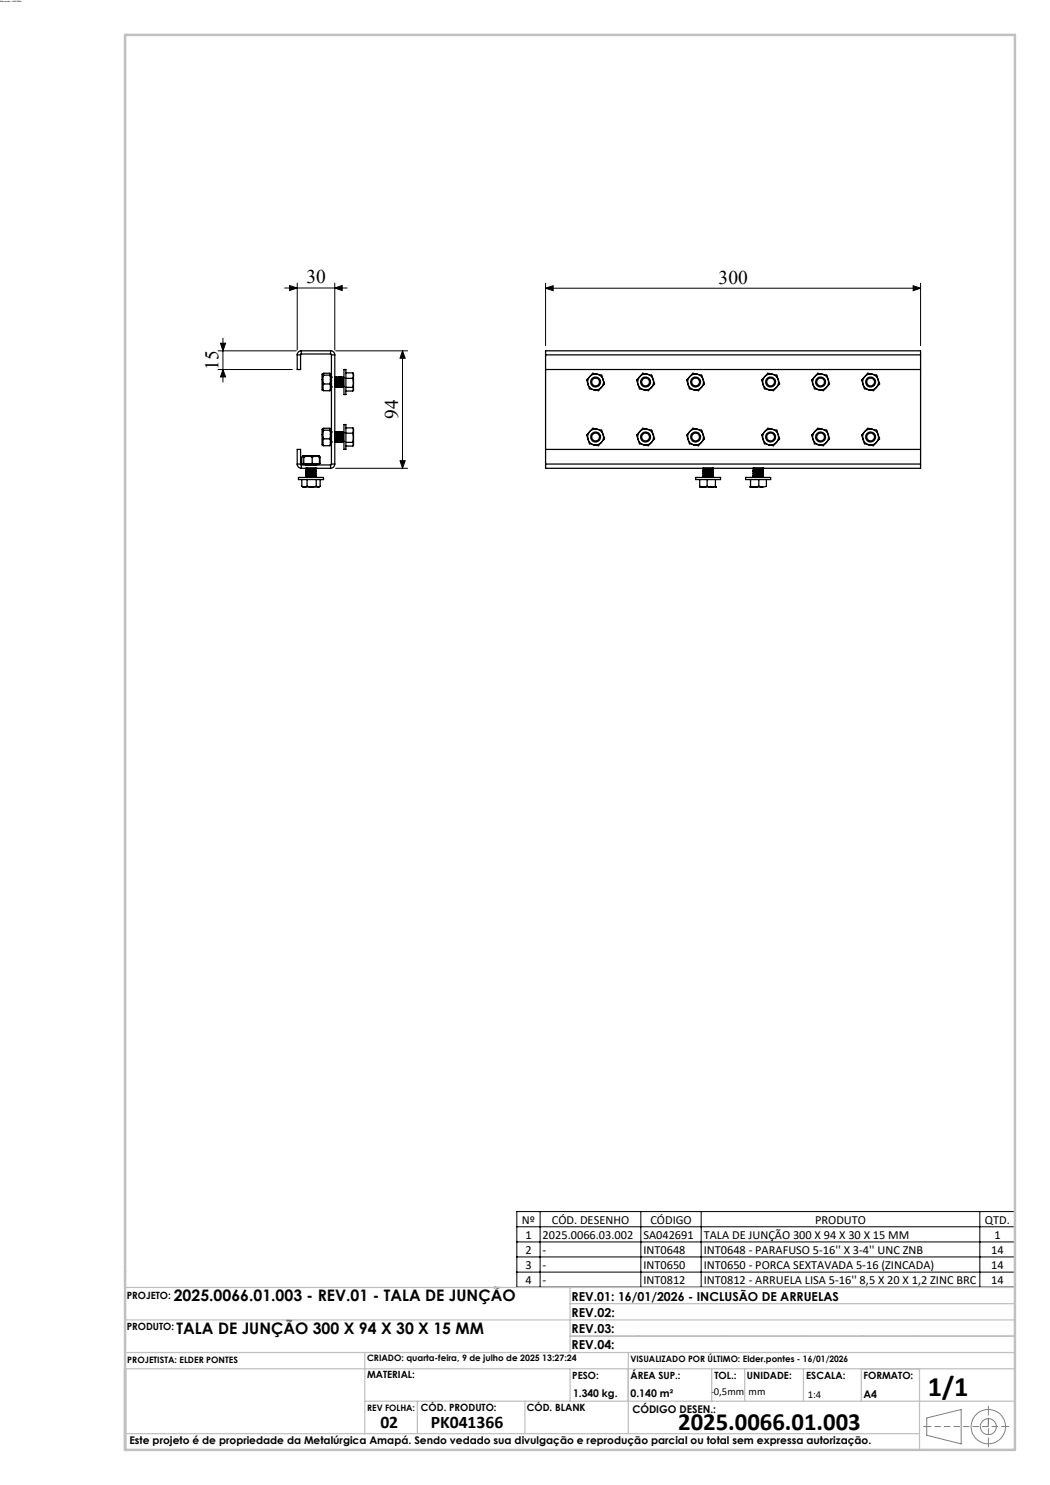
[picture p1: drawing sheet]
<svg xmlns="http://www.w3.org/2000/svg" width="210mm" height="297mm" viewBox="0 0 210 297" stroke-linecap="round" stroke-linejoin="round" font-family="sans-serif">
<g fill="none" stroke="#000" stroke-width=".25">
<path d="M59.4 71v2.9h.7v-2.9M59.4 71h.7M60.3 70.2a.78 .78 0 0 0-.9 .8M60.3 70.8l-.2 .2M60.3 70.2v.6M60.3 70.2h5.8M60.3 70.8h5.8M64.5 77.5l.2 .6M64.5 74.9v1M64.5 75.9v1.6M64.5 77.5v.5M64.5 74.8h-.1v3.2h.1"/>
<path d="M64.5 75.9l.2 .9M64.5 74.9l.2 .1M64.5 78l.2 .1M64.5 74.9l.2-.3h1.3l.1 .4M64.5 74.8v.1M64.6 74.8h-.1M64.7 76.8l-.2 .7M64.7 75l-.2 .9M64.7 78.1h1.3M64.7 76.8h1.3M64.7 75h1.3M66 75l.1 .3"/>
<path d="M66 76.8l.1 .2M66.1 74.8v3.2M66.1 76.5l-.1 .3M66.1 76.5v.5M66.1 75v.3M66.1 77.9l-.1 .2M66.1 75.3v1.2M66.1 77v.9M66.1 75h-.1M66.1 70.2a.79 .79 0 0 1 .9 .8M66.1 70.8l.2 .2M66.1 70.2v.6"/>
<path d="M66.1 77.2l.2 .2M66.3 75.4h.1M66.3 77.4h.1M66.3 75.4v2M66.3 75.4l-.2 .2M66.3 71h.7M66.3 71v21.8M67 75.4h.1M67 77.4h.1M67 75.4v2M67 71v21.8M67 75.4l.1 .2"/>
<path d="M67.1 75.6v1.6M67.1 77.2l-.1 .2M67.1 77.2l.2 .2M67.3 75.4v2M67.3 75.4h.1M67.3 77.4h.1M67.3 75.4l-.2 .2M67.3 75.4l.2 .2M67.5 75.6v1.6M67.5 77.2l-.2 .2M67.5 77.2l.1 .2M67.6 75.4h.1"/>
<path d="M67.6 77.4h.1M67.6 75.4l-.1 .2M67.7 75.4v2M67.7 75.4l.1 .2M67.8 75.6v1.6M67.8 77.2l-.1 .2M67.8 77.2l.2 .2M68 75.4h.1M68 77.4h.1M68 75.4l-.2 .2M68 75.4v2M68 75.4l.2 .2"/>
<path d="M68.2 75.6v1.6M68.2 77.2l.1 .2M68.2 77.2l-.2 .2M68.3 75.4v2M68.3 75.4h.1M68.3 77.4h.1M68.3 75.4l-.1 .2M68.4 75.4v2M68.4 75.4l.1 .2M68.5 75.6v1.6M68.5 77.2l.2 .2M68.5 77.2l-.1 .2"/>
<path d="M68.7 75.4v2M68.7 75.4h.1M68.7 77.4h.1M68.7 75.4l-.2 .2M68.7 75.4l.1 .2M68.8 73.9h.4v5h-.4zM68.8 77.3l-.1 .1M69.2 75.7h1.4M69.2 74.6h1.4M69.2 77.5h1.4M70.6 74.6l.1 .5M70.6 75.7l.1 .8"/>
<path d="M70.6 77.5l.1 .4M70.7 75.1l-.1 .6M70.7 75.1v1.4M70.7 76.5l-.1 1M70.7 76.5v1.4M70.7 77.9l-.1 .3h-1.4M70.7 77.9l-.1 .2M109.1 71v-.8h75v.8M109.1 73.9h75M109.1 71h75M109.1 71v21.8M118.4 74.8l.2-.2 1.7 .4 .6 1.8-.6 .7a.94 .94 0 0 1-1.4 .5l-1-.3-.6-1.7z"/>
<path d="M128.6 74.6l1.8 .4 .3 1a.85 .85 0 0 1-.3 1.4l-.1 .1a.99 .99 0 0 1-1.4 .5l-.8-.2a.88 .88 0 0 1-.5-.9l-.3-.9zM138.4 74.8l.2-.2 1.7 .4 .6 1.8-.6 .7a.94 .94 0 0 1-1.4 .5l-1-.3-.6-1.7zM153.6 74.6l1.8 .4 .5 1.8-.6 .7a.94 .94 0 0 1-1.4 .5l-1-.3-.6-1.7zM163.5 74.6l1.8 .4 .4 1a.85 .85 0 0 1-.3 1.4l-.1 .1a.99 .99 0 0 1-1.4 .5l-1-.3-.6-1.7zM173.4 74.8l.2-.2 1.5 .4a.86 .86 0 0 1 .5 .9l.3 .9-.6 .7a.94 .94 0 0 1-1.4 .5l-1-.3-.6-1.7zM184.1 71v21.8M59.4 92.8a.84 .84 0 0 0 .9 .9M59.4 92.8v-2.9h.7v2.9M59.4 92.8h.7M59.7 95.5h5v.4h-5zM60.1 92.8l.2 .2M60.3 93v.7"/>
<path d="M60.3 93.7h5.8M60.3 93h5.8M60.4 97.3l.5 .1M60.4 95.9v1.4M60.5 91.3l-.1 1.4 .3 .1M60.6 91.2h1M60.6 91.2h.1M60.6 91.3v-.1h2.2a.99 .99 0 0 1 1.1 .2h.1M60.6 92.8v.1h3.2v-.1M60.6 91.2l.1 .2M60.6 91.2v.1M60.7 92.8h.3"/>
<path d="M60.7 92.7v.1M60.7 92.7l.3 .1M60.7 91.4v1.3M60.9 97.4h1.4M61 92.8h1.2M61.2 93h.1M61.2 93.7h.1M61.2 95.1h2M61.2 94h2M61.2 93.7h2M61.2 95.4h2M61.2 94.7h2"/>
<path d="M61.2 95h2M61.2 93h2M61.2 94.4h2M61.2 94.3h2M61.2 95.1l.2 .1M61.2 94l.2 .2M61.2 93.7l.2 .1M61.2 94h.1M61.2 94.3v.1M61.2 94.7h.1M61.2 95v.1M61.2 95.4h.1"/>
<path d="M61.2 94.7l.2 .2M61.2 95.4l.1 .1M61.2 94.4l.2 .1M61.3 92.9l-.1 .1M61.4 97.3l-.5 .1M61.4 97.3l.9 .1M61.4 95.2h1.6M61.4 94.2h1.6M61.4 93.8h1.6M61.4 94.9h1.6M61.4 94.5h1.6M61.4 95.2l-.2 .2"/>
<path d="M61.4 94.9l-.2 .1M61.4 93.8l-.2 .2M61.4 94.5l-.2 .2M61.4 94.2l-.2 .1M61.4 95.9v1.4M61.6 91.2l-.9 .2M61.6 91.2l.8 .2M61.6 91.2h1.5M62.2 92.8h.5M62.3 97.4h1.3M62.4 92.7l-.2 .1M62.4 91.4v1.3"/>
<path d="M62.4 92.7l.3 .1M62.7 92.8h1M63 95.2l.2 .2M63 94.9l.2 .1M63 93.8l.2 .2M63 94.5l.2 .2M63 94.2l.2 .1M63 92.9l.2 .1M63.1 91.2l-.7 .2M63.1 91.2l.8 .2M63.1 91.2h.7M63.2 93h.1"/>
<path d="M63.2 93.7h.1M63.2 95.1l-.2 .1M63.2 94l-.2 .2M63.2 93.7l-.2 .1M63.2 94h.1M63.2 94.3v.1M63.2 94.7h.1M63.2 95v.1M63.2 95.4h.1M63.2 94.7l-.2 .2M63.2 95.4l-.2 .1M63.2 94.4l-.2 .1"/>
<path d="M63.3 97.3l-1 .1M63.3 97.3l.3 .1M63.3 95.9v1.4M63.7 92.8h.2M63.7 91.2l.2 .2M63.9 91.3l.1 .1M63.9 92.7v.1M63.9 92.7l-.2 .1M63.9 91.4v1.3M64 97.3l-.4 .1M64 92.7l-.1 .1M64 91.4v1.3"/>
<path d="M64 95.9v1.4l-.4 .1M64.5 88.5l.2 .6M64.5 85.9v1M64.5 86.9v1.6M64.5 88.5v.5M64.5 85.8h-.1v3.2h.1M64.5 86.9l.2 .9M64.5 85.9l.2 .1M64.5 89l.2 .1M64.5 85.9l.2-.2h1.3l.1 .3M64.5 85.8v.1M64.6 85.8h-.1"/>
<path d="M64.7 87.8l-.2 .7M64.7 86l-.2 .9M64.7 89.1h1.3M64.7 87.8h1.3M64.7 86h1.3M66 86l.1 .3M66 87.8l.1 .2M66.1 85.8v3.2M66.1 87.5l-.1 .3M66.1 87.5v.5M66.1 86v.3M66.1 88.9l-.1 .2"/>
<path d="M66.1 86.3v1.2M66.1 88v.9M66.1 86h-.1M66.1 93v.7M66.1 88.2l.2 .2M66.3 86.4h.1M66.3 88.4h.1M66.3 86.4v2M66.3 92.8l-.2 .2M66.3 86.4l-.2 .2M66.3 92.8h.7M67 92.8a.84 .84 0 0 1-.9 .9"/>
<path d="M67 86.4v2M67 86.4l.1 .2M67.1 86.6v1.6M67.1 88.2l-.1 .2M67.1 88.2l.2 .2M67.3 86.4v2M67.3 86.4h.1M67.3 88.4h.1M67.3 86.4l-.2 .2M67.3 86.4l.2 .2M67.5 86.6v1.6M67.5 88.2l-.2 .2"/>
<path d="M67.5 88.2l.1 .2M67.6 86.4h.1M67.6 88.4h.1M67.6 86.4l-.1 .2M67.7 86.4v2M67.7 86.4l.1 .2M67.8 86.6v1.6M67.8 88.2l-.1 .2M67.8 88.2l.2 .2M68 86.4h.1M68 88.4h.1M68 86.4l-.2 .2"/>
<path d="M68 86.4v2M68 86.4l.2 .2M68.2 86.6v1.6M68.2 88.2l.1 .2M68.2 88.2l-.2 .2M68.3 86.4v2M68.3 86.4h.1M68.3 88.4h.1M68.3 86.4l-.1 .2M68.4 86.4v2M68.4 86.4l.1 .2M68.5 86.6v1.6"/>
<path d="M68.5 88.2l-.1 .2M68.5 88.2l.2 .2M68.7 86.4v2M68.7 86.4h.1M68.7 88.4h.1M68.7 86.4l-.2 .2M68.7 86.4l.1 .1M68.8 84.9h.4v5h-.4zM68.8 88.3l-.1 .1M69.2 86.6h1.4M69.2 85.6h1.4M69.2 88.5h1.4"/>
<path d="M70.6 85.6l.1 .5M70.6 86.6l.1 1M70.6 88.5l.1 .4M70.7 86.1l-.1 .5M70.7 86.1v1.5M70.7 87.6l-.1 .9M70.7 87.6v1.3M70.7 88.9l-.1 .3h-1.4M70.7 88.9l-.1 .2M109.1 92.8v.9h75v-.9M109.1 89.9h75M109.1 92.8h75"/>
<path d="M118.4 85.8l.2-.1 1.7 .3 .6 1.8-1.2 1.3-1.8-.4-.6-1.7zM128.6 85.7l1.8 .3 .3 1a.85 .85 0 0 1-.3 1.4l-.7 .7-1.8-.3-.6-1.8zM138.4 85.8l.2-.1 1.7 .3 .6 1.8-1.2 1.3-1.8-.4-.6-1.7zM139.1 95.5h5v.4h-5zM139.9 97.3l.8 .1M139.9 97.3l.1 .1h.7M139.9 95.9v1.4M140 97.4h.1M140.6 95.4h2M140.6 93.7h2M140.6 95.1h2M140.6 94h2"/>
<path d="M140.6 94.4h2M140.6 94.3h2M140.6 94.7h2M140.6 95h2M140.6 93.7l.2 .1M140.6 95.1l.2 .1M140.6 95.4l.2 .1M140.6 94h.1M140.6 94.3v.1M140.6 94.7h.1M140.6 95v.1M140.6 95.4h.1"/>
<path d="M140.6 94.7l.2 .2M140.6 94l.2 .2M140.6 94.4l.2 .1M140.7 97.4h1.6M140.8 95.2h1.6M140.8 93.8h1.6M140.8 94.2h1.6M140.8 94.9h1.6M140.8 94.5h1.6M140.8 95.2l-.2 .2M140.8 93.8l-.2 .2M140.8 94.2l-.2 .1"/>
<path d="M140.8 94.9l-.2 .1M140.8 94.5l-.2 .2M141.4 97.3l.9 .1M141.4 97.3l-.7 .1M141.4 95.9v1.4M142.3 97.4h.9M142.4 95.2l.2 .2M142.4 94.9l.2 .1M142.4 93.8l.2 .2M142.4 94.2l.2 .1M142.4 94.5l.2 .2M142.6 94l-.2 .2"/>
<path d="M142.6 93.7l-.2 .1M142.6 95.1l-.2 .1M142.6 95.4l-.1 .1M142.6 94h.1M142.6 94.3v.1M142.6 94.7h.1M142.6 95v.1M142.6 95.4h.1M142.6 94.7l-.2 .2M142.6 94.4l-.2 .1M143.1 97.3l-.8 .1M143.1 97.3l.1 .1"/>
<path d="M143.1 95.9v1.4M143.2 97.4h.1M149.1 95.5h5v.4h-5zM150 97.4h.1M150 97.4h1M150.1 97.3l.9 .1M150.1 97.3l-.1 .1M150.1 95.9v1.4M150.6 93.7h.1M150.6 94.7h2M150.6 93.7h2M150.6 95h2"/>
<path d="M150.6 94.3h2M150.6 95.1h2M150.6 94h2M150.6 94.4h2M150.6 95.4h2M150.6 94h.1M150.6 94.3v.1M150.6 94.7h.1M150.6 95v.1M150.6 95.4h.1M150.6 93.7l.2 .1M150.6 94.7l.2 .2"/>
<path d="M150.6 94l.2 .2M150.6 94.4l.2 .1M150.6 95.1l.2 .1M150.6 95.4l.2 .1M150.8 94.9h1.6M150.8 93.8h1.6M150.8 94.2h1.6M150.8 94.5h1.6M150.8 95.2h1.6M150.8 94.9l-.2 .1M150.8 94.2l-.2 .1M150.8 93.8l-.2 .2"/>
<path d="M150.8 95.2l-.2 .2M150.8 94.5l-.2 .2M151 97.4h1.5M151.8 97.3l-.8 .1M151.8 97.3l.7 .1M151.8 95.9v1.4M152.4 94.9l.2 .1M152.4 94.2l.2 .1M152.4 93.8l.2 .2M152.4 95.2l.2 .2M152.4 94.5l.2 .2M152.6 93.7h.1"/>
<path d="M152.6 94h.1M152.6 94.3v.1M152.6 94.7h.1M152.6 95v.1M152.6 95.4h.1M152.6 94.7l-.2 .2M152.6 93.7l-.2 .1M152.6 94l-.2 .2M152.6 94.4l-.2 .1M152.6 95.1l-.2 .1M152.6 95.4l-.1 .1M153.3 95.9v1.4l-.8 .1"/>
<path d="M153.6 85.7l1.8 .3 .5 1.8-1.2 1.3-1.8-.4-.6-1.7zM163.5 85.7l1.8 .3 .4 1a.85 .85 0 0 1-.3 1.4l-.7 .7-1.8-.3-.6-1.8zM173.4 85.8l.2-.1 1.5 .3a.86 .86 0 0 1 .5 .9l.3 .9-1.2 1.3-1.8-.3-.6-1.8z"/>
<circle cx="119.1" cy="76.4" r="1.58"/>
<circle cx="119.1" cy="76.4" r=".99"/>
<circle cx="119.1" cy="76.4" r=".78"/>
<circle cx="129.1" cy="76.4" r="1"/>
<circle cx="129.1" cy="76.4" r=".79"/>
<circle cx="129.1" cy="76.4" r="1.58"/>
<circle cx="139.1" cy="76.4" r="1.58"/>
<circle cx="139.1" cy="76.4" r=".99"/>
<circle cx="139.1" cy="76.4" r=".78"/>
<circle cx="154.1" cy="76.4" r=".79"/>
<circle cx="154.1" cy="76.4" r="1.6"/>
<circle cx="154.1" cy="76.4" r="1"/>
<circle cx="164.1" cy="76.4" r=".79"/>
<circle cx="164.1" cy="76.4" r="1.58"/>
<circle cx="164.1" cy="76.4" r=".99"/>
<circle cx="174.1" cy="76.4" r="1.58"/>
<circle cx="174.1" cy="76.4" r=".99"/>
<circle cx="174.1" cy="76.4" r=".79"/>
<circle cx="119.1" cy="87.4" r="1.59"/>
<circle cx="119.1" cy="87.4" r=".99"/>
<circle cx="119.1" cy="87.4" r=".78"/>
<circle cx="129.1" cy="87.4" r="1.59"/>
<circle cx="129.1" cy="87.4" r="1"/>
<circle cx="129.1" cy="87.4" r=".79"/>
<circle cx="139.1" cy="87.4" r="1.59"/>
<circle cx="139.1" cy="87.4" r=".99"/>
<circle cx="139.1" cy="87.4" r=".78"/>
<circle cx="154.1" cy="87.4" r="1.6"/>
<circle cx="154.1" cy="87.4" r=".79"/>
<circle cx="154.1" cy="87.4" r="1"/>
<circle cx="164.1" cy="87.4" r=".79"/>
<circle cx="164.1" cy="87.4" r="1.59"/>
<circle cx="164.1" cy="87.4" r=".99"/>
<circle cx="174.1" cy="87.4" r="1.59"/>
<circle cx="174.1" cy="87.4" r=".99"/>
<circle cx="174.1" cy="87.4" r=".79"/>
</g>
<g fill="none" stroke="#000" stroke-width=".2">
<path d="M56.9 57.6h12.5M57.9 57.1l1.5 .5-1.5 .5zM59.4 56.6v13.4M67 57.6l1.4-.5v1zM67 56.6v13.4M109.1 57.6l1.5-.5v1zM109.1 56.7v12.4M109.1 57.6h75M182.6 57.1l1.5 .5-1.5 .5zM184.1 56.7v12.4M43.6 70.2h15.7M43.6 73.9h14.9"/>
<path d="M44.1 68.6h1l-.5 1.6zM44.6 73.9l.5 1.5h-1zM44.6 67.7v8.7M67.1 70.2h14.4M80.5 70.2l.5 1.4h-1zM80.5 70.2v23.5M67.1 93.7h14.4M80 92.1h1l-.5 1.6zM103.4 242.3h99.6v15.1h-99.6zM103.4 245.4h99.6M103.4 248.4h99.6M103.4 251.4h99.6"/>
<path d="M103.4 254.4h99.6M108 242.3v15.1M128.2 242.3v15.1M140.2 242.3v15.1M196 242.3v15.1"/>
</g>
<g fill="none" stroke="#808080" stroke-width=".2">
<path d="M185.3 283.6l6.9-1.7v6.9l-6.9-1.7zM197.7 283.6v1.7"/>
<circle cx="197.7" cy="285.3" r="3.4"/>
<circle cx="197.7" cy="285.3" r="1.61"/>
</g>
<path d="M185.4 285.3h15.7M185.4 285.3h-.7M197.7 281.9v-.7M197.7 288.7v.8M201.1 285.3h.7" fill="none" stroke="#808080" stroke-width=".2" stroke-dasharray="1.3 .6" stroke-dashoffset=".4" stroke-linecap="butt"/>
<path d="M197.7 288.7v-6.8" fill="none" stroke="#808080" stroke-width=".2" stroke-dasharray="1.3 .6" stroke-dashoffset=".1" stroke-linecap="butt"/>
<path d="M163 270.5h40" fill="none" stroke="#c0c0c0" stroke-width=".2"/>
<g fill="none" stroke="#c0c0c0" stroke-width=".25">
<path d="M25 257.5h178M114 257.5v13M25 273.8h178M25 270.5h178M25 264h178M73 270.5v16.2M114 260.7h89M114 273.8v6.4M114 267.2h89M125.7 270.5v16.2M127.8 267.2v.1M142.3 273.9v6.5"/>
<path d="M145.3 267.2v.1M148.9 273.8v6.4M160.7 267.2v.1M160.7 273.8v6.4M172.3 273.8v6.4M172.6 267.2v.1M183.9 267.2v.1M183.9 273.8v16.2M25 286.7h158.9M73 280.2h130M83.5 280.2v6.5M105 280.2v6.5"/>
</g>
<path d="M25 290h178" fill="none" stroke="#c0c0c0" stroke-width=".35"/>
<path d="M25 7h178v283h-178z" fill="none" stroke="#c0c0c0" stroke-width=".5"/>
<g fill="#000">
<path d="M67 57.6l1.4-.5v1zM57.9 57.1l1.5 .5-1.5 .5z"/>
<path d="M109.1 57.6l1.5-.5v1zM182.6 57.1l1.5 .5-1.5 .5z"/>
<path d="M80.5 70.2l.5 1.4h-1zM80 92.1h1l-.5 1.6zM44.1 68.6h1l-.5 1.6zM44.6 73.9l.5 1.5h-1z"/>
</g>
<text font-size="5.6" x="185.6" y="279.2">1/1</text>
<text font-size="4.9" x="135.6" y="286.1">2025.0066.01.003</text>
<g font-size="3.9">
<text x="61.3" y="56.7">30</text>
<text x="143.7" y="56.7">300</text>
<text x="43.7" y="73.9" transform="rotate(-90 43.7 73.9)">15</text>
<text x="79.6" y="83.8" transform="rotate(-90 79.6 83.8)">94</text>
</g>
<g font-size="3.5">
<text x="76.1" y="285.6">02</text>
<text x="86.1" y="285.6">PK041366</text>
</g>
<g font-size="3.2">
<text x="34.8" y="260.3">2025.0066.01.003 - REV.01 - TALA DE JUNÇÃO</text>
<text x="35.3" y="266.7">TALA DE JUNÇÃO 300 X 94 X 30 X 15 MM</text>
</g>
<g font-size="2.5">
<text x="104.4" y="244.7">Nº</text>
<text x="110.4" y="244.7">CÓD. DESENHO</text>
<text x="130.1" y="244.7">CÓDIGO</text>
<text x="163" y="244.7">PRODUTO</text>
<text x="197" y="244.7">QTD.</text>
<text x="105.1" y="247.7">1</text>
<text x="105.1" y="250.8">2</text>
<text x="108.5" y="247.7">2025.0066.03.002</text>
<text x="108.5" y="250.8">-</text>
<text x="128.7" y="247.7">SA042691</text>
<text x="128.7" y="250.8">INT0648</text>
<text x="140.8" y="247.7">TALA DE JUNÇÃO 300 X 94 X 30 X 15 MM</text>
<text x="140.8" y="250.8">INT0648 - PARAFUSO 5-16'' X 3-4'' UNC ZNB</text>
<text x="198.2" y="250.8">14</text>
<text x="198.9" y="247.7">1</text>
<text x="105.1" y="253.8">3</text>
<text x="105.1" y="256.8">4</text>
<text x="108.5" y="253.8">-</text>
<text x="108.5" y="256.8">-</text>
<text x="128.7" y="253.8">INT0650</text>
<text x="128.7" y="256.8">INT0812</text>
<text x="140.8" y="253.8">INT0650 - PORCA SEXTAVADA 5-16 (ZINCADA)</text>
<text x="140.8" y="256.8">INT0812 - ARRUELA LISA 5-16'' 8,5 X 20 X 1,2 ZINC BRC</text>
<text x="198.2" y="253.8">14</text>
<text x="198.2" y="256.8">14</text>
<text x="114.3" y="260.1">REV.01: 16/01/2026 - INCLUSÃO DE ARRUELAS</text>
<text x="114.3" y="263.4">REV.02:</text>
<text x="114.3" y="266.6">REV.03:</text>
<text x="114.3" y="269.8">REV.04:</text>
</g>
<g font-size="2.1">
<text x="114.6" y="279.3">1.340 kg.</text>
<text x="126.1" y="279.3">0.140 m²</text>
<text x="142.1" y="279.1">-0,5mm</text>
<text x="149.7" y="279.1">mm</text>
<text x="161.5" y="279.5">1:4</text>
<text x="172.7" y="279.6">A4</text>
<text x="126.5" y="282.6">CÓDIGO DESEN.:</text>
<text x="25.9" y="288.8">Este projeto é de propriedade da Metalúrgica Amapá. Sendo vedado sua divulgação e reprodução parcial ou total sem expressa autorização.</text>
</g>
<g font-size="2">
<text x="25.3" y="259.7">PROJETO:</text>
<text x="25.3" y="266.1">PRODUTO:</text>
<text x="73.4" y="275.7">MATERIAL:</text>
<text x="114.5" y="275.8">PESO:</text>
<text x="126.1" y="275.8">ÁREA SUP.:</text>
<text x="142.9" y="275.8">TOL.:</text>
<text x="149.4" y="275.8">UNIDADE:</text>
<text x="161.2" y="275.8">ESCALA:</text>
<text x="172.7" y="275.8">FORMATO:</text>
<text x="84.2" y="282.2">CÓD. PRODUTO:</text>
<text x="105.4" y="282.2">CÓD. BLANK</text>
</g>
<g font-size="1.8">
<text x="25.5" y="272.5">PROJETISTA: ELDER PONTES</text>
<text x="73.4" y="272.2">CRIADO: quarta-feira, 9 de julho de 2025 13:27:24</text>
<text x="126.1" y="272.3">VISUALIZADO POR ÚLTIMO: Elder.pontes - 16/01/2026</text>
<text x="73.4" y="282.2">REV FOLHA:</text>
</g>
<text font-size=".4" x="0" y=".3">Elder.pontes - 16/01/2026</text>
</svg>
